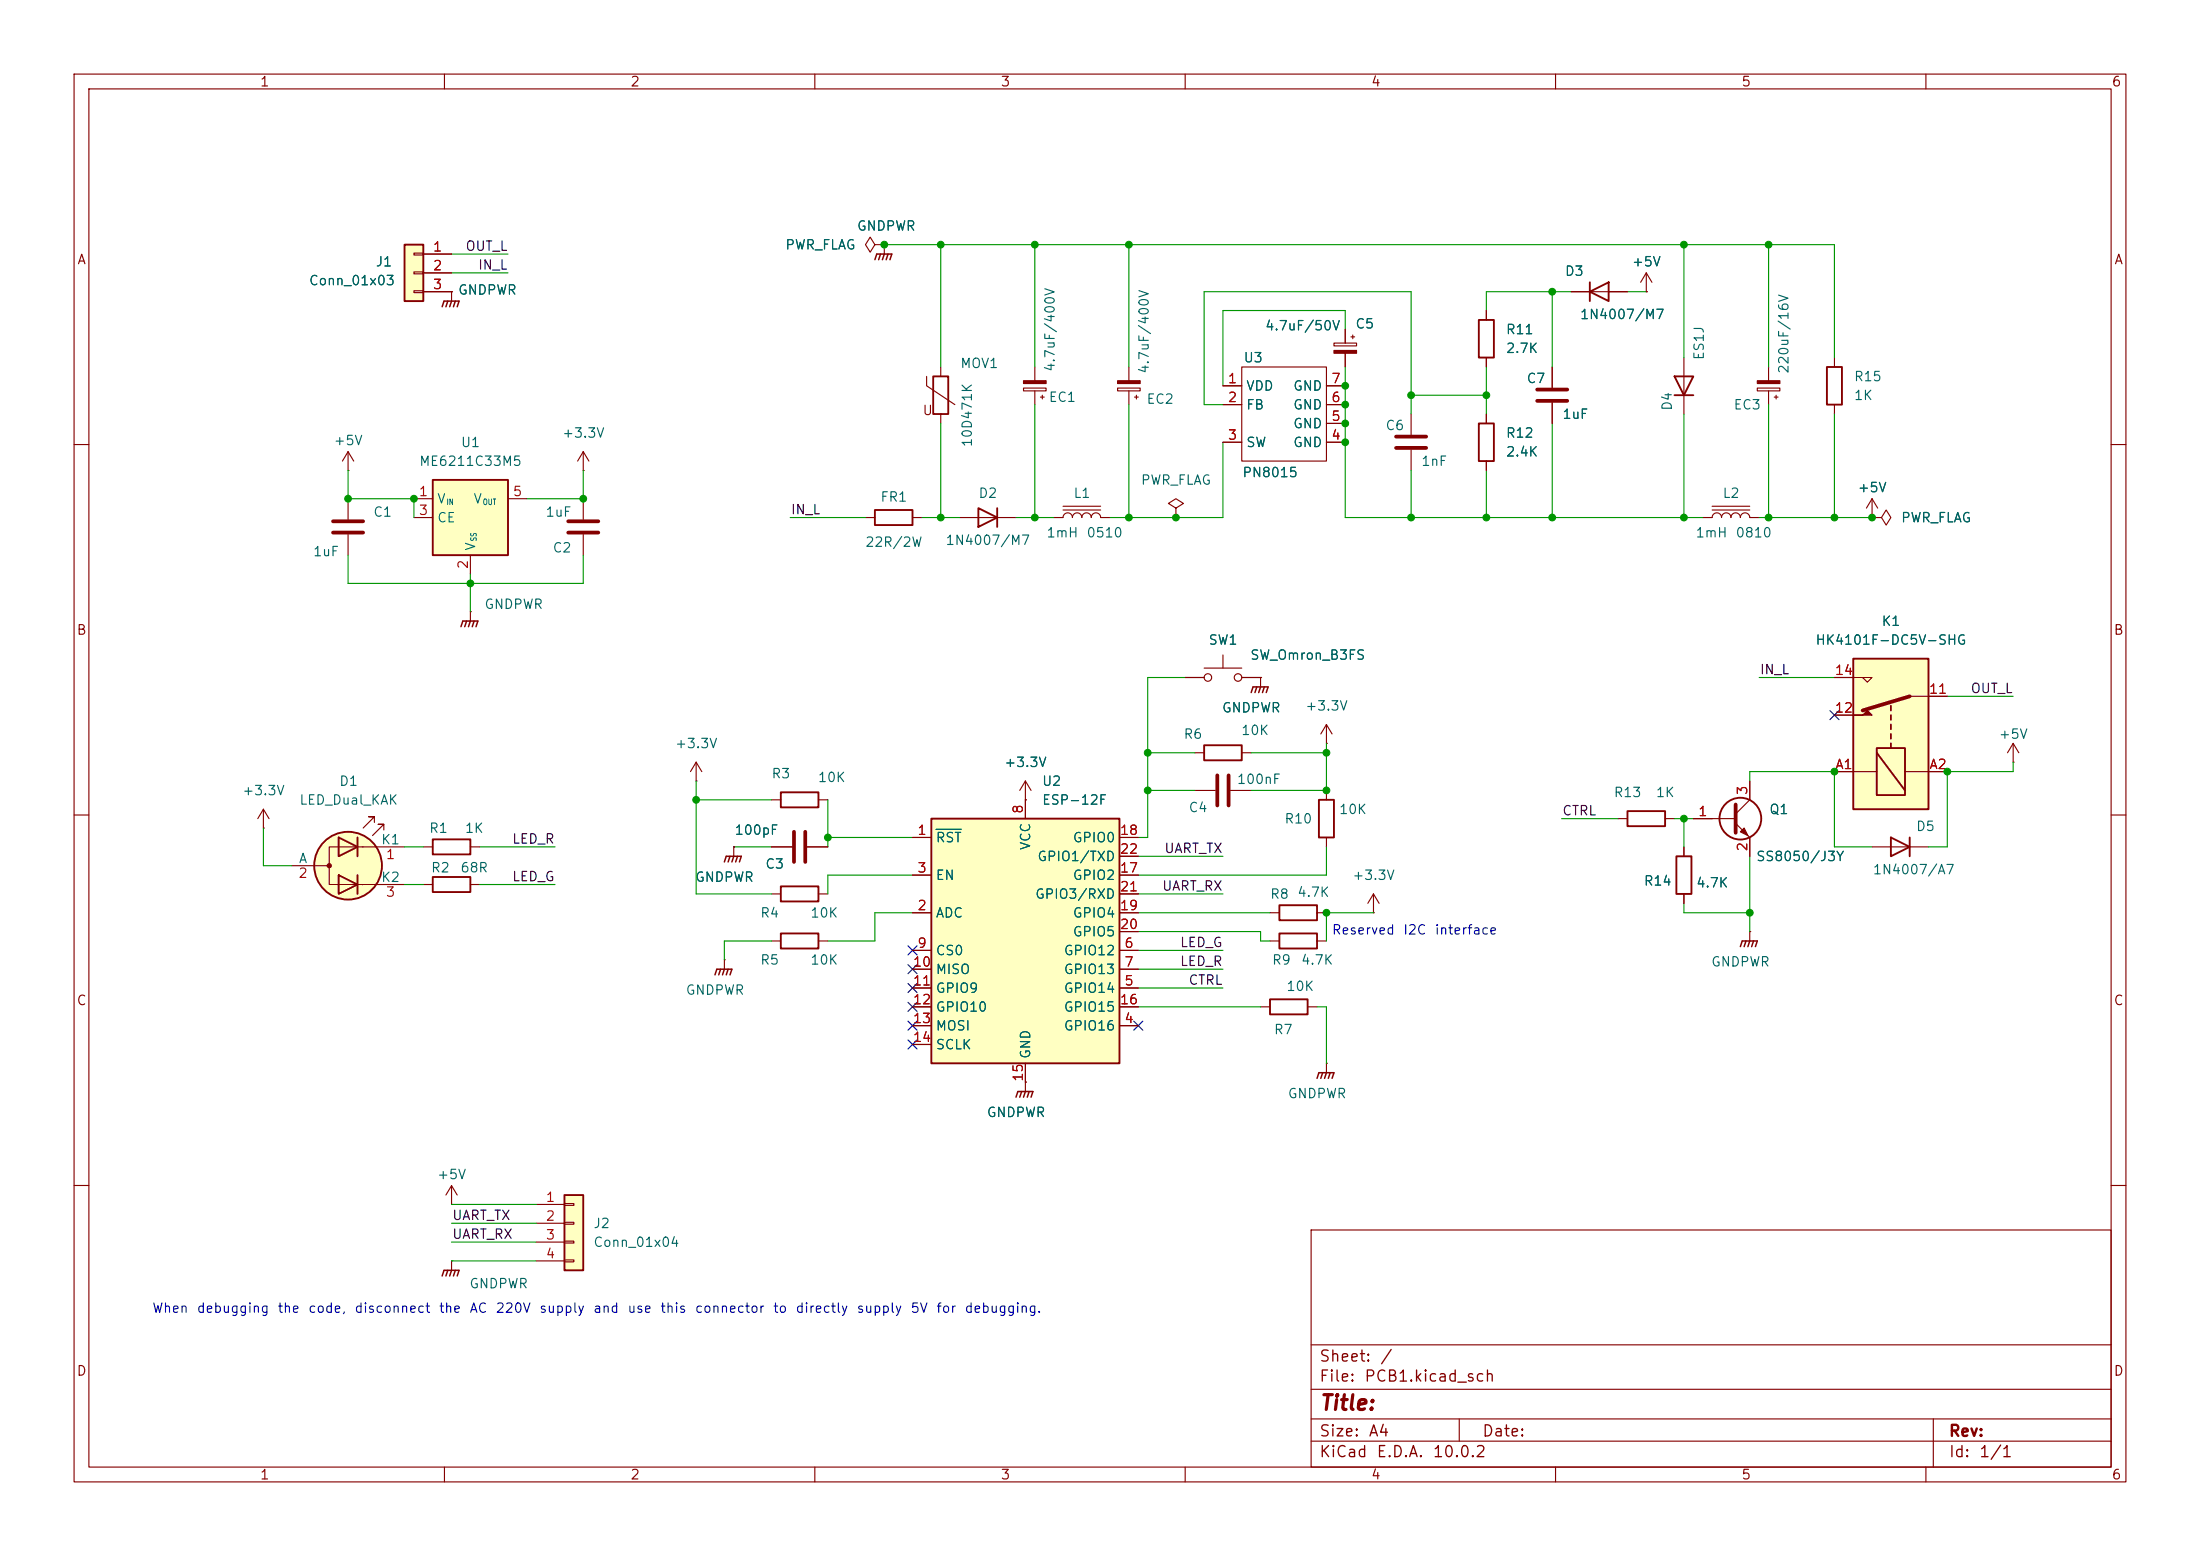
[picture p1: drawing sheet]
<svg xmlns="http://www.w3.org/2000/svg" width="297mm" height="210mm" viewBox="0 0 297 210" stroke-linecap="round" stroke-linejoin="round" font-family="sans-serif">
<g fill="none" stroke="#840000" stroke-width=".15">
<path d="M10 10h277v190h-277zM12 12h273v186h-273zM60 10v2M110 10v2M160 10v2M210 10v2M260 10v2M212.1 39.4h7.6M222.2 39.4h.1M222.2 36.8l-.7 1.3M222.2 36.8l.8 1.3M222.2 36.8v2.6"/>
<path d="M10 60h2M158.7 68.6l1.1-.7-1.1-.6-1 .6 1 .7v1.3M158.7 69.9h.1M285 60h2M10 110h2M39.4 116.8h5M48.9 114.3h5.7M48.9 119.4h5.7M49 114.3h-4.6v5.1h4.6M50.5 111v-.8h-.7h.7l-1.5 1.6M51.8 112v-.7h-.7h.7l-1.5 1.5M285 110h2"/>
<path d="M10 160h2M61 162.6h.1M61 160l-.8 1.3M61 160l.7 1.3M61 160v2.6M177 166h108v32h-108zM285 160h2M60 198v2M110 198v2M160 198v2M177 194.5h108M177 191.5h108"/>
<path d="M177 187.5h108M177 181.5h108M197 191.5v3M210 198v2M260 198v2M261 191.5v6.5"/>
</g>
<g fill="none" stroke="#840000" stroke-width=".25">
<path d="M214.6 39.4l2.6-1.3v2.5zM214.6 38.1v2.5M45.7 113l2.6 1.3-2.6 1.3zM45.7 118.1l2.6 1.3-2.6 1.3zM48.3 113v2.6M48.3 118.1v2.6"/>
<circle cx="47" cy="116.8" r="4.6"/>
</g>
<circle cx="47" cy="116.8" r="4.6" fill="#ffffc2" stroke="#ffffc2" stroke-width=".14"/>
<circle cx="44.4" cy="116.8" r=".28" fill="#840000" stroke="#840000" stroke-width=".15"/>
<path d="M250.2 88.9h10.1v20.3h-10.1z" fill="#ffffc2"/>
<g fill="none" stroke="#840000" stroke-width=".15">
<path d="M118.1 33l-.6 1-.7-1 .7-1 .6 1h1.3M119.4 33h.1M119.4 33v1.3M138.2 52.4h3v.4h-3zM139.7 49.5v1.9M139.7 52.8v1.8M140.5 53.6h.5M140.7 53.3v.5M150.9 52.4h3v.4h-3zM152.4 49.5v1.9M152.4 52.8v1.8M153.2 53.6h.5"/>
<path d="M153.4 53.3v.5M165.1 52.1h2.5M165.1 54.6h2.5M165.1 59.7h2.5M167.6 49.5h11.5v12.7h-11.5zM179.1 52.1h2.5M179.1 54.6h2.5M179.1 59.7h2.5M179.1 57.2h2.5M180.1 46.3h3v.4h-3zM181.6 44.5v1.8M181.6 47.7v1.8"/>
<path d="M182.4 45.5h.5M182.6 45.2v.5M190.5 55.9v2.8M200.7 41.9v1.3M200.7 48.3v1.2M200.7 55.9v1.3M209.5 49.5v2.8M209.5 54.4v2.8M227.3 48.3v7.6M237.2 52.4h3.1v.4h-3.1zM238.8 49.5v1.9M238.8 52.8v1.8"/>
<path d="M239.5 53.6h.5M239.8 53.3v.5M247.6 48.3v1.2M247.6 54.6v1.3M78.7 63.5h.1M78.7 61l-.7 1.2M78.7 61l.8 1.2M78.7 61v2.5M78.7 67.3v2.8M78.7 72.1v2.8M116.8 69.9h1.3M123.2 69.9h1.3"/>
<path d="M142.2 69.9h1.3a.64 .64 0 0 1 .6-.7 .64 .64 0 0 1 .7 .7 .64 .64 0 0 1 .6-.7 .64 .64 0 0 1 .6 .7 .64 .64 0 0 1 .7-.7 .64 .64 0 0 1 .6 .7 .64 .64 0 0 1 .7-.7 .64 .64 0 0 1 .6 .7h1.3M143.5 68.8h5.1M143.5 68.3h5.1M190.5 60.7v2.8M200.7 62.2v1.3M229.9 69.9h1.2a.64 .64 0 0 1 .7-.7 .64 .64 0 0 1 .6 .7 .64 .64 0 0 1 .6-.7 .64 .64 0 0 1 .7 .7 .64 .64 0 0 1 .6-.7 .64 .64 0 0 1 .6 .7 .64 .64 0 0 1 .7-.7 .64 .64 0 0 1 .6 .7h1.3M231.1 68.8h5.1M231.1 68.3h5.1M252.7 69.9h.1M252.7 69.9h1.3l.6-1.1 .7 1.1-.7 1-.6-1M252.7 67.3l-.7 1.3M252.7 67.3l.8 1.3"/>
<path d="M252.7 67.3v2.6M63.5 82.6h.1M63.5 82.6v1.2M160 91.4h2.6M162.6 90.2h5M165.1 88.4v1.8M167.6 91.4h2.6M170.2 91.4h.1M170.2 91.4v1.3M179.1 97.8v2.5M179.1 97.8l-.8 1.3M179.1 97.8l.7 1.3"/>
<path d="M247.6 91.4h5.1l-.6 .7-.6-.7M247.6 96.5h2.6M257.8 94h5.1M35.6 111.8h.1M35.6 109.2l-.8 1.3M35.6 109.2l.7 1.3M35.6 109.2v2.6M161.3 101.6h1.3M161.3 106.7h2.8M166.1 106.7h2.8M167.6 101.6h1.3M179.1 100.3h.1"/>
<path d="M179.1 106.7v1.3M179.1 113v1.3M218.4 110.5h1.3M224.8 110.5h1.3M227.3 114.3v1.3M228.6 110.5h5.7M234.3 111.1l1.9 1.9v2.6M236.2 105.4v2.6l-1.9 1.9M247.6 104.1h5.8M252.7 114.3h7.6M257.2 104.1h5.7M271.8 102.9h.1"/>
<path d="M271.8 100.3l-.8 1.3M271.8 100.3l.7 1.3M271.8 100.3v2.6M170.2 135.9h1.2M171.4 123.2h1.3M171.4 127h1.3M176.5 135.9h1.3M177.8 123.2h1.3M177.8 127h1.3M185.4 123.2h.1M185.4 120.7l-.7 1.2M185.4 120.7l.8 1.2"/>
<path d="M185.4 120.7v2.5M227.3 120.7v1.2M236.2 125.7h.1M236.2 125.7v1.3M179.1 143.5h.1M179.1 143.5v1.3"/>
<circle cx="163.1" cy="91.4" r=".51"/>
<circle cx="167.1" cy="91.4" r=".51"/>
</g>
<g fill="none" stroke="#840000" stroke-width=".25">
<path d="M199.6 43.2h2.1v5.1h-2.1zM199.6 57.2h2.1v5h-2.1zM226.1 50.8h2.5l-1.3 2.5zM226.1 53.3h2.5M246.6 49.5h2.1v5.1h-2.1zM118.1 68.8h5.1v2.1h-5.1zM250.2 88.9h10.1v20.3h-10.1zM255.3 95.3v.6M255.3 96.5v.7M255.3 97.8v.6M255.3 99.1v.6M162.6 100.6h5v2h-5z"/>
<path d="M178.1 108h2v5h-2zM219.7 109.5h5.1v2h-5.1zM226.3 115.6h2v5.1h-2zM253.4 101h3.8v6.3h-3.8zM253.4 101.6l3.8 5.1M255.3 113l2.5 1.3-2.5 1.3zM255.3 100.3v.7M257.8 113v2.6M171.4 134.9h5.1v2h-5.1zM172.7 122.2h5.1v2h-5.1zM172.7 126h5.1v2h-5.1z"/>
<circle cx="234.9" cy="110.5" r="2.82"/>
</g>
<g fill="#840000" stroke="#840000" stroke-width=".15">
<path d="M250.2 96.5h1.3l.6-.6 .6 .6z"/>
<path d="M234.9 112.3l.6-.5 .5 1z"/>
<path d="M138.2 51.4h3v.4h-3z"/>
<path d="M150.9 51.4h3v.4h-3z"/>
<path d="M180.1 47.3h3v.4h-3z"/>
<path d="M237.2 51.4h3.1v.4h-3.1z"/>
</g>
<path d="M188.5 58.9h4M207.5 52.6h4.1M207.5 54.1h4.1M76.7 71.9h4.1M76.7 70.4h4.1M188.5 60.5h4M257.8 94l-6.3 1.9M164.3 104.6v4.1M165.9 104.6v4.1M234.3 108.6v3.8" fill="none" stroke="#840000" stroke-width=".51"/>
<g fill="none" stroke="#840000" stroke-width=".2">
<path d="M118.1 35.1l.3-.8h2l-.3 .8M118.9 34.3l-.3 .8M119.4 34.3l-.3 .8M119.9 34.3l-.3 .8M62.2 84.6l.3-.8h2l-.2 .8M63 83.8l-.3 .8M63.5 83.8l-.3 .8M64 83.8l-.2 .8M168.9 93.5l.3-.8h2l-.3 .8M169.7 92.7l-.3 .8M170.2 92.7l-.3 .8M170.7 92.7l-.3 .8"/>
<path d="M234.9 127.8l.3-.8h2l-.2 .8M235.7 127l-.2 .8M236.2 127l-.2 .8M236.7 127l-.2 .8M177.8 145.5l.3-.7h2l-.3 .7M178.6 144.8l-.3 .7M179.1 144.8l-.3 .7M179.6 144.8l-.3 .7"/>
</g>
<path d="M58.4 64.8h10.2v10.1h-10.2z" fill="#ffffc2"/>
<path d="M58.4 64.8h10.2v10.1h-10.2z" fill="none" stroke="#840000" stroke-width=".25"/>
<path d="M61 39.4h.1M61 39.4v1.2M47 63.5h.1M47 61l-.8 1.2M47 61l.8 1.2M47 61v2.5M55.9 67.3h2.5M55.9 69.9h2.5M63.5 74.9v2.6M68.6 67.3h2.5" fill="none" stroke="#840000" stroke-width=".15"/>
<path d="M59.7 41.4l.2-.8h2.1l-.3 .8M60.5 40.6l-.3 .8M61 40.6l-.3 .8M61.5 40.6l-.3 .8" fill="none" stroke="#840000" stroke-width=".2"/>
<path d="M54.6 33h2.5v7.6h-2.5z" fill="#ffffc2"/>
<path d="M54.6 33h2.5v7.6h-2.5zM126 50.8h2v5.1h-2zM105.4 126h5.1v2h-5.1z" fill="none" stroke="#840000" stroke-width=".25"/>
<g fill="none" stroke="#840000" stroke-width=".15">
<path d="M55.9 34.2h1.2v.2h-1.2zM55.9 36.7h1.2v.3h-1.2zM55.9 39.2h1.2v.3h-1.2zM57.1 34.3h3.9M57.1 36.8h3.9M57.1 39.4h3.9M125.1 50.8v1.3l3.8 2.5M127 49.5v1.3M127 55.9v1.3M47 67.3v2.8M47 72.1v2.8M94 105.4h.1"/>
<path d="M94 102.9l-.8 1.2M94 102.9l.7 1.2M94 102.9v2.5M99.1 114.3h.1M99.1 114.3v1.3M97.8 129.5h.1M97.8 129.5v1.3M104.1 127h1.3M110.5 127h1.3M138.4 146.1h.1M138.4 146.1v1.2"/>
</g>
<path d="M45 70.4h4M45 71.9h4" fill="none" stroke="#840000" stroke-width=".51"/>
<path d="M97.8 116.3l.2-.7h2.1l-.3 .7M98.6 115.6l-.3 .7M99.1 115.6l-.3 .7M99.6 115.6l-.3 .7M96.5 131.6l.3-.8h2l-.2 .8M97.3 130.8l-.3 .8M97.8 130.8l-.3 .8M98.3 130.8l-.3 .8M137.2 148.1l.2-.8h2l-.2 .8M137.9 147.3l-.2 .8M138.4 147.3l-.2 .8M138.9 147.3l-.2 .8" fill="none" stroke="#840000" stroke-width=".2"/>
<path d="M125.7 110.5h25.4v33h-25.4z" fill="#ffffc2"/>
<path d="M105.4 106.9h5.1v2.1h-5.1zM105.4 119.6h5.1v2.1h-5.1zM125.7 110.5h25.4v33h-25.4z" fill="none" stroke="#840000" stroke-width=".25"/>
<g fill="none" stroke="#840000" stroke-width=".15">
<path d="M104.1 108h1.3M104.1 114.3h2.8M109 114.3h2.8M110.5 108h1.3M123.2 113h2.5M123.2 118.1h2.5M138.4 108h.1M138.4 105.4v5.1M138.4 105.4l-.7 1.3M138.4 105.4l.8 1.3M151.1 113h2.6M151.1 118.1h2.6"/>
<path d="M151.1 115.6h2.6M104.1 120.7h1.3M110.5 120.7h1.3M123.2 123.2h2.5M123.2 138.4h2.5M123.2 133.4h2.5M123.2 128.3h2.5M123.2 130.8h2.5M123.2 135.9h2.5M151.1 123.2h2.6M151.1 138.4h2.6M151.1 133.4h2.6"/>
<path d="M151.1 128.3h2.6M151.1 130.8h2.6M151.1 135.9h2.6M151.1 125.7h2.6M151.1 120.7h2.6M123.2 141h2.5M138.4 143.5v2.6"/>
</g>
<path d="M126.4 111.9h3.4" fill="none" stroke="#006464" stroke-width=".15"/>
<path d="M107.2 112.3v4M108.7 112.3v4" fill="none" stroke="#840000" stroke-width=".51"/>
<path d="M76.2 161.3h2.5v10.2h-2.5z" fill="#ffffc2"/>
<path d="M132.1 68.6l2.5 1.3-2.5 1.2zM134.6 68.6v2.5M58.4 118.4h5.1v2h-5.1zM58.4 113.3h5.1v2h-5.1zM76.2 161.3h2.5v10.2h-2.5z" fill="none" stroke="#840000" stroke-width=".25"/>
<g fill="none" stroke="#840000" stroke-width=".15">
<path d="M57.1 39.4h3.9M57.1 34.3h3.9M57.1 36.8h3.9M61 39.4h.1M119.4 33h.1M212.1 39.4h2.5M217.2 39.4h2.5M222.2 39.4h.1M165.1 52.1h2.5M165.1 54.6h2.5M165.1 59.7h2.5M179.1 52.1h2.5"/>
<path d="M179.1 54.6h2.5M179.1 59.7h2.5M179.1 57.2h2.5M181.6 44.5v1.8M181.6 47.7v1.8M200.7 41.9v1.3M200.7 48.3v1.2M200.7 55.9v1.3M209.5 49.5v2.8M209.5 54.4v2.8M129.5 69.9h7.7M200.7 62.2v1.3"/>
<path d="M252.7 69.9h.1M160 91.4h2.6M167.6 91.4h2.6M170.2 91.4h.1M247.6 96.5h2.6M247.6 91.4h2.6M260.3 94h2.6M57.1 119.4h1.3M57.1 114.3h1.3M63.5 119.4h1.3M63.5 114.3h1.3M99.1 114.3h.1"/>
<path d="M104.1 114.3h2.8M109 114.3h2.8M123.2 113h2.5M123.2 118.1h2.5M138.4 108h.1M138.4 108v2.5M151.1 113h2.6M151.1 118.1h2.6M151.1 115.6h2.6M227.3 114.3v1.3M228.6 110.5h2.5M236.2 105.4v2.6"/>
<path d="M236.2 113v2.6M247.6 104.1h2.6M260.3 104.1h2.6M123.2 123.2h2.5M123.2 138.4h2.5M123.2 133.4h2.5M123.2 128.3h2.5M123.2 130.8h2.5M123.2 135.9h2.5M151.1 123.2h2.6M151.1 138.4h2.6M151.1 133.4h2.6"/>
<path d="M151.1 128.3h2.6M151.1 130.8h2.6M151.1 135.9h2.6M151.1 125.7h2.6M151.1 120.7h2.6M227.3 120.7v1.2M123.2 141h2.5M138.4 146.1h.1M138.4 143.5v2.6M61 170.2h.1M61 170.2v1.3M72.4 162.6h3.8"/>
<path d="M72.4 165.1h3.8M72.4 167.6h3.8M72.4 170.2h3.8M76.2 162.4h1.3v.3h-1.3zM76.2 165h1.3v.2h-1.3zM76.2 167.5h1.3v.3h-1.3zM76.2 170.1h1.3v.2h-1.3z"/>
</g>
<path d="M59.7 172.2l.2-.7h2.1l-.3 .7M60.5 171.5l-.3 .7M61 171.5l-.3 .7M61.5 171.5l-.3 .7" fill="none" stroke="#840000" stroke-width=".2"/>
<g fill="none" stroke="#009600" stroke-width=".15">
<path d="M61 34.3h7.6M61 36.8h7.6M119.4 33h128.2v15.3M127 33v16.5M139.7 33v16.5M152.4 33v16.5M209.5 39.4v10.1M212.1 39.4h-11.4v2.5M219.7 39.4h2.5M227.3 33v15.3M238.8 33v16.5M127 57.2v12.7"/>
<path d="M139.7 54.6v15.3M152.4 54.6v15.3M165.1 54.6h-2.5v-15.2h27.9v16.5M165.1 59.7v10.2h-15.2M181.6 44.5v-2.6h-16.5v10.2M181.6 49.5v20.4h48.3M190.5 53.3h10.2M200.7 49.5v6.4M209.5 57.2v12.7M227.3 55.9v14M238.8 54.6v15.3M247.6 55.9v14"/>
<path d="M47 74.9v3.8h31.7v-3.8M47 63.5v3.8h8.9v2.6M63.5 77.5v5.1M78.7 63.5v3.8h-7.6M106.7 69.9h10.1M124.5 69.9h5M137.2 69.9h5M190.5 63.5v6.4M200.7 63.5v6.4M237.5 69.9h15.2M160 91.4h-5.1v21.6h-1.2M237.5 91.4h10.1"/>
<path d="M262.9 94h8.9M35.6 111.8v5h3.8M54.6 114.3h2.5M54.6 119.4h2.5M64.8 114.3h10.1M64.8 119.4h10.1M94 105.4v15.3h10.1M94 108h10.1M99.1 114.3h5M111.8 113h11.4M111.8 108v6.3M123.2 118.1h-11.4v2.6"/>
<path d="M153.7 115.6h11.4M154.9 106.7h6.4M154.9 101.6h6.4M168.9 101.6h10.2M179.1 114.3v3.8h-25.4M179.1 100.3v6.4h-10.2M210.8 110.5h7.6M226.1 110.5h2.5M227.3 110.5v3.8M236.2 105.4v-1.3h11.4v10.2h5.1M236.2 115.6v10.1M271.8 102.9v1.2h-8.9v10.2h-2.6"/>
<path d="M104.1 127h-6.3v2.5M123.2 123.2h-5.1v3.8h-6.3M153.7 133.4h11.4M153.7 120.7h11.4M153.7 123.2h17.7M153.7 125.7h16.5v1.3h1.2M153.7 135.9h16.5M153.7 130.8h11.4M153.7 128.3h11.4M177.8 135.9h1.3v7.6M185.4 123.2h-6.3v3.8M227.3 121.9v1.3h8.9"/>
<path d="M61 170.2h11.4M61 167.6h11.4M61 162.6h11.4M61 165.1h11.4"/>
</g>
<g fill="none" stroke="#000084" stroke-width=".15">
<path d="M247 95.9l1.3 1.2M248.3 95.9l-1.3 1.2M122.6 130.2l1.2 1.2M122.6 127.7l1.2 1.2M122.6 135.3l1.2 1.2M122.6 137.8l1.2 1.2M122.6 132.7l1.2 1.3M123.8 130.2l-1.2 1.2M123.8 127.7l-1.2 1.2M123.8 135.3l-1.2 1.2M123.8 137.8l-1.2 1.2M123.8 132.7l-1.2 1.3"/>
<path d="M153.1 137.8l1.2 1.2M154.3 137.8l-1.2 1.2M122.6 140.4l1.2 1.2M123.8 140.4l-1.2 1.2"/>
</g>
<path d="M126.4 111.9h3.4" fill="none" stroke="#006464" stroke-width=".15"/>
<g fill="#009600" stroke="#009600" stroke-width=".14">
<circle cx="247.6" cy="104.1" r=".46"/>
<circle cx="262.9" cy="104.1" r=".46"/>
<circle cx="236.2" cy="123.2" r=".46"/>
<circle cx="238.8" cy="69.9" r=".46"/>
<circle cx="252.7" cy="69.9" r=".46"/>
<circle cx="247.6" cy="69.9" r=".46"/>
<circle cx="227.3" cy="110.5" r=".46"/>
<circle cx="200.7" cy="69.9" r=".46"/>
<circle cx="209.5" cy="39.4" r=".46"/>
<circle cx="200.7" cy="53.3" r=".46"/>
<circle cx="227.3" cy="69.9" r=".46"/>
<circle cx="209.5" cy="69.9" r=".46"/>
<circle cx="238.8" cy="33" r=".46"/>
<circle cx="227.3" cy="33" r=".46"/>
<circle cx="190.5" cy="69.9" r=".46"/>
<circle cx="190.5" cy="53.3" r=".46"/>
<circle cx="181.6" cy="54.6" r=".46"/>
<circle cx="158.7" cy="69.9" r=".46"/>
<circle cx="181.6" cy="59.7" r=".46"/>
<circle cx="181.6" cy="52.1" r=".46"/>
<circle cx="181.6" cy="57.2" r=".46"/>
<circle cx="154.9" cy="106.7" r=".46"/>
<circle cx="179.1" cy="106.7" r=".46"/>
<circle cx="179.1" cy="123.2" r=".46"/>
<circle cx="154.9" cy="101.6" r=".46"/>
<circle cx="179.1" cy="101.6" r=".46"/>
<circle cx="78.7" cy="67.3" r=".46"/>
<circle cx="55.9" cy="67.3" r=".46"/>
<circle cx="63.5" cy="78.7" r=".46"/>
<circle cx="47" cy="67.3" r=".46"/>
<circle cx="94" cy="108" r=".46"/>
<circle cx="111.8" cy="113" r=".46"/>
<circle cx="119.4" cy="33" r=".46"/>
<circle cx="127" cy="33" r=".46"/>
<circle cx="152.4" cy="69.9" r=".46"/>
<circle cx="139.7" cy="33" r=".46"/>
<circle cx="152.4" cy="33" r=".46"/>
<circle cx="127" cy="69.9" r=".46"/>
<circle cx="139.7" cy="69.9" r=".46"/>
</g>
<text font-size="2" fill="#840000" x="178" y="190.8">Title:</text>
<g font-size="1.5" fill="#840000">
<text x="178" y="184.2">Sheet:</text>
<text x="186.2" y="184.2">/</text>
<text x="178" y="186.9">File:</text>
<text x="184.1" y="186.9">PCB1.kicad_sch</text>
<text x="178" y="197.1">KiCad</text>
<text x="178" y="194.3">Size:</text>
<text x="184.7" y="194.3">A4</text>
<text x="185.7" y="197.1">E.D.A.</text>
<text x="193.3" y="197.1">10.0.2</text>
<text x="200" y="194.3">Date:</text>
<text x="263" y="194.3">Rev:</text>
<text x="263" y="197.1">Id:</text>
<text x="267.1" y="197.1">1/1</text>
</g>
<g font-size="1.3" fill="#840000">
<text x="35" y="12">1</text>
<text x="85" y="12">2</text>
<text x="135" y="12">3</text>
<text x="185" y="12">4</text>
<text x="235" y="12">5</text>
<text x="285" y="12">6</text>
<text x="10.3" y="36">A</text>
<text x="285.3" y="36">A</text>
<text x="124.5" y="56.3">U</text>
<text x="10.3" y="86">B</text>
<text x="285.3" y="86">B</text>
<text x="10.3" y="136">C</text>
<text x="285.3" y="136">C</text>
<text x="10.3" y="186">D</text>
<text x="285.3" y="186">D</text>
<text x="35" y="200">1</text>
<text x="85" y="200">2</text>
<text x="135" y="200">3</text>
<text x="185" y="200">4</text>
<text x="235" y="200">5</text>
<text x="285" y="200">6</text>
</g>
<g font-size="1.3" fill="#a90000">
<text x="58.3" y="34.3">1</text>
<text x="58.3" y="36.8">2</text>
<text x="58.3" y="39.3">3</text>
<text x="165.7" y="52">1</text>
<text x="179.6" y="52">7</text>
<text x="165.7" y="54.6">2</text>
<text x="165.7" y="59.7">3</text>
<text x="179.6" y="59.7">4</text>
<text x="179.6" y="57.1">5</text>
<text x="179.6" y="54.6">6</text>
<text x="56.4" y="67.3">1</text>
<text x="56.4" y="69.8">3</text>
<text x="69.1" y="67.3">5</text>
<text x="63.5" y="76.9" transform="rotate(-90 63.5 76.9)">2</text>
<text x="247.6" y="91.4">14</text>
<text x="260.3" y="94">11</text>
<text x="247.6" y="96.5">12</text>
<text x="236.2" y="107.4" transform="rotate(-90 236.2 107.4)">3</text>
<text x="247.7" y="104.1">A1</text>
<text x="260.4" y="104.1">A2</text>
<text x="123.8" y="113">1</text>
<text x="138.4" y="109.9" transform="rotate(-90 138.4 109.9)">8</text>
<text x="151.1" y="113">18</text>
<text x="229.2" y="110.5">1</text>
<text x="40.2" y="118.8">2</text>
<text x="52" y="116.3">1</text>
<text x="123.8" y="118.1">3</text>
<text x="151.1" y="118.1">17</text>
<text x="151.1" y="115.5">22</text>
<text x="236.2" y="115" transform="rotate(-90 236.2 115)">2</text>
<text x="52" y="121.3">3</text>
<text x="123.8" y="123.2">2</text>
<text x="151.1" y="123.2">19</text>
<text x="151.1" y="125.7">20</text>
<text x="151.1" y="120.6">21</text>
<text x="123.1" y="130.8">10</text>
<text x="123.8" y="128.2">9</text>
<text x="151.7" y="128.2">6</text>
<text x="151.7" y="130.8">7</text>
<text x="123.1" y="133.3">11</text>
<text x="123.1" y="135.9">12</text>
<text x="151.1" y="135.9">16</text>
<text x="151.7" y="133.3">5</text>
<text x="123.1" y="138.4">13</text>
<text x="123.1" y="140.9">14</text>
<text x="151.7" y="138.4">4</text>
<text x="138.4" y="146.1" transform="rotate(-90 138.4 146.1)">15</text>
<text x="73.6" y="162.5">1</text>
<text x="73.6" y="165.1">2</text>
<text x="73.6" y="167.6">3</text>
<text x="73.6" y="170.2">4</text>
</g>
<g font-size="1.3" fill="#0f0f0f">
<text x="62.8" y="34.2">OUT_L</text>
<text x="64.4" y="36.7">IN_L</text>
<text x="106.7" y="69.7">IN_L</text>
<text x="237.5" y="91.3">IN_L</text>
<text x="266" y="93.9">OUT_L</text>
<text x="210.8" y="110.4">CTRL</text>
<text x="69" y="114.2">LED_R</text>
<text x="69" y="119.3">LED_G</text>
<text x="157.1" y="115.4">UART_TX</text>
<text x="156.8" y="120.5">UART_RX</text>
<text x="159.2" y="128.1">LED_G</text>
<text x="159.2" y="130.7">LED_R</text>
<text x="160.4" y="133.2">CTRL</text>
<text x="61" y="165">UART_TX</text>
<text x="61" y="167.5">UART_RX</text>
</g>
<g font-size="1.3" fill="#006464">
<text x="105.9" y="34">PWR_FLAG</text>
<text x="115.6" y="31.5">GNDPWR</text>
<text x="41.6" y="38.8">Conn_01x03</text>
<text x="50.6" y="36.3">J1</text>
<text x="61.8" y="40.1">GNDPWR</text>
<text x="211.2" y="37.5">D3</text>
<text x="220.2" y="36.3">+5V</text>
<text x="170.7" y="44.9">4.7uF/50V</text>
<text x="182.9" y="44.7">C5</text>
<text x="203.2" y="45.4">R11</text>
<text x="203.2" y="48">2.7K</text>
<text x="213.2" y="43.4">1N4007/M7</text>
<text x="129.5" y="50">MOV1</text>
<text x="142.7" y="50.3" transform="rotate(-90 142.7 50.3)">4.7uF/400V</text>
<text x="155.4" y="50.5" transform="rotate(-90 155.4 50.5)">4.7uF/400V</text>
<text x="167.8" y="49.2">U3</text>
<text x="168.1" y="53">VDD</text>
<text x="174.5" y="53">GND</text>
<text x="206" y="52">C7</text>
<text x="230.3" y="48.7" transform="rotate(-90 230.3 48.7)">ES1J</text>
<text x="241.8" y="50.5" transform="rotate(-90 241.8 50.5)">220uF/16V</text>
<text x="250.2" y="51.8">R15</text>
<text x="75.8" y="59.4">+3.3V</text>
<text x="141.5" y="54.6">EC1</text>
<text x="154.7" y="54.8">EC2</text>
<text x="168.1" y="55.6">FB</text>
<text x="174.5" y="58.1">GND</text>
<text x="174.5" y="55.6">GND</text>
<text x="187" y="58.4">C6</text>
<text x="203.2" y="59.4">R12</text>
<text x="210.8" y="56.9">1uF</text>
<text x="226" y="55.5" transform="rotate(-90 226 55.5)">D4</text>
<text x="233.9" y="55.6">EC3</text>
<text x="250.2" y="54.3">1K</text>
<text x="45" y="60.4">+5V</text>
<text x="56.5" y="63.2">ME6211C33M5</text>
<text x="62.1" y="60.7">U1</text>
<text x="131.5" y="60.4" transform="rotate(-90 131.5 60.4)">10D471K</text>
<text x="153.9" y="65.7">PWR_FLAG</text>
<text x="167.6" y="64.7">PN8015</text>
<text x="168.1" y="60.7">SW</text>
<text x="174.5" y="60.7">GND</text>
<text x="191.8" y="63.2">1nF</text>
<text x="203.2" y="61.9">2.4K</text>
<text x="50.3" y="70.1">C1</text>
<text x="58.9" y="68.3">V</text>
<text x="58.9" y="70.8">CE</text>
<text x="63.8" y="68.3">V</text>
<text x="73.6" y="70.1">1uF</text>
<text x="118.8" y="68">FR1</text>
<text x="132" y="67.5">D2</text>
<text x="144.8" y="67.5">L1</text>
<text x="232.5" y="67.5">L2</text>
<text x="250.7" y="66.8">+5V</text>
<text x="256.5" y="70.8">PWR_FLAG</text>
<text x="42.2" y="75.4">1uF</text>
<text x="64.5" y="74.4" transform="rotate(-90 64.5 74.4)">V</text>
<text x="74.5" y="74.9">C2</text>
<text x="116.7" y="74.1">22R/2W</text>
<text x="127.6" y="73.9">1N4007/M7</text>
<text x="141.2" y="72.9">1mH</text>
<text x="146.6" y="72.9">0510</text>
<text x="228.8" y="72.9">1mH</text>
<text x="234.2" y="72.9">0810</text>
<text x="65.3" y="82.5">GNDPWR</text>
<text x="163.1" y="87.3">SW1</text>
<text x="168.7" y="89.4">SW_Omron_B3FS</text>
<text x="245" y="87.3">HK4101F-DC5V-SHG</text>
<text x="253.9" y="84.8">K1</text>
<text x="91" y="101.3">+3.3V</text>
<text x="159.7" y="100">R6</text>
<text x="164.9" y="96.5">GNDPWR</text>
<text x="167.5" y="99.5">10K</text>
<text x="176.1" y="96.2">+3.3V</text>
<text x="269.7" y="100">+5V</text>
<text x="32.6" y="107.7">+3.3V</text>
<text x="45.7" y="106.4">D1</text>
<text x="104.1" y="105.4">R3</text>
<text x="110.3" y="105.9">10K</text>
<text x="135.5" y="103.8">+3.3V</text>
<text x="140.6" y="106.4">U2</text>
<text x="166.9" y="106.1">100nF</text>
<text x="217.8" y="107.9">R13</text>
<text x="223.4" y="107.9">1K</text>
<text x="40.3" y="108.9">LED_Dual_KAK</text>
<text x="57.8" y="112.7">R1</text>
<text x="62.7" y="112.7">1K</text>
<text x="99.1" y="113">100pF</text>
<text x="140.6" y="108.9">ESP-12F</text>
<text x="160.4" y="109.9">C4</text>
<text x="173.3" y="111.5">R10</text>
<text x="180.7" y="110.2">10K</text>
<text x="238.8" y="110.2">Q1</text>
<text x="258.6" y="112.5">D5</text>
<text x="40.2" y="116.8">A</text>
<text x="51.4" y="114.3">K1</text>
<text x="51.4" y="119.4">K2</text>
<text x="58.1" y="118.1">R2</text>
<text x="62.1" y="118.1">68R</text>
<text x="93.8" y="119.3">GNDPWR</text>
<text x="103.2" y="117.6">C3</text>
<text x="126.2" y="114">RST</text>
<text x="126.2" y="119.1">EN</text>
<text x="139.4" y="114.8" transform="rotate(-90 139.4 114.8)">VCC</text>
<text x="140" y="116.5">GPIO1/TXD</text>
<text x="144.7" y="119.1">GPIO2</text>
<text x="144.7" y="114">GPIO0</text>
<text x="182.5" y="119.1">+3.3V</text>
<text x="221.8" y="119.8">R14</text>
<text x="237" y="116.5">SS8050/J3Y</text>
<text x="252.7" y="118.3">1N4007/A7</text>
<text x="102.5" y="124.2">R4</text>
<text x="109.3" y="124.2">10K</text>
<text x="126.2" y="124.2">ADC</text>
<text x="139.7" y="121.6">GPIO3/RXD</text>
<text x="144.7" y="124.2">GPIO4</text>
<text x="171.4" y="121.6">R8</text>
<text x="175" y="121.4">4.7K</text>
<text x="228.9" y="120.1">4.7K</text>
<text x="102.5" y="130.5">R5</text>
<text x="109.3" y="130.5">10K</text>
<text x="126.2" y="129.2">CS0</text>
<text x="126.2" y="131.8">MISO</text>
<text x="143.5" y="129.2">GPIO12</text>
<text x="143.5" y="131.8">GPIO13</text>
<text x="144.7" y="126.7">GPIO5</text>
<text x="171.6" y="130.5">R9</text>
<text x="175.6" y="130.5">4.7K</text>
<text x="230.9" y="130.8">GNDPWR</text>
<text x="92.5" y="134.6">GNDPWR</text>
<text x="126.2" y="134.3">GPIO9</text>
<text x="126.2" y="136.9">GPIO10</text>
<text x="143.5" y="134.3">GPIO14</text>
<text x="143.5" y="136.9">GPIO15</text>
<text x="173.6" y="134.1">10K</text>
<text x="126.2" y="139.4">MOSI</text>
<text x="126.2" y="141.9">SCLK</text>
<text x="139.4" y="143" transform="rotate(-90 139.4 143)">GND</text>
<text x="143.5" y="139.4">GPIO16</text>
<text x="171.9" y="139.9">R7</text>
<text x="173.8" y="148.5">GNDPWR</text>
<text x="133.1" y="151.1">GNDPWR</text>
<text x="58.9" y="159.5">+5V</text>
<text x="80" y="166.1">J2</text>
<text x="80" y="168.6">Conn_01x04</text>
<text x="63.3" y="174.2">GNDPWR</text>
</g>
<g font-size="1.3" fill="#0000c2">
<text x="179.7" y="126.5">Reserved</text>
<text x="189.3" y="126.5">I2C</text>
<text x="193.6" y="126.5">interface</text>
<text x="20.5" y="177.5">When</text>
<text x="26.5" y="177.5">debugging</text>
<text x="37.4" y="177.5">the</text>
<text x="41.5" y="177.5">code,</text>
<text x="47.8" y="177.5">disconnect</text>
<text x="59.2" y="177.5">the</text>
<text x="63.3" y="177.5">AC</text>
<text x="66.8" y="177.5">220V</text>
<text x="72.7" y="177.5">supply</text>
<text x="80" y="177.5">and</text>
<text x="84.6" y="177.5">use</text>
<text x="89" y="177.5">this</text>
<text x="93.7" y="177.5">connector</text>
<text x="104.3" y="177.5">to</text>
<text x="107.3" y="177.5">directly</text>
<text x="115.6" y="177.5">supply</text>
<text x="122.8" y="177.5">5V</text>
<text x="126.3" y="177.5">for</text>
<text x="130.1" y="177.5">debugging.</text>
</g>
<g font-size=".8" fill="#006464">
<text x="60.2" y="68.3">IN</text>
<text x="65.1" y="68.3">OUT</text>
<text x="64.5" y="73.1" transform="rotate(-90 64.5 73.1)">SS</text>
</g>
</svg>
